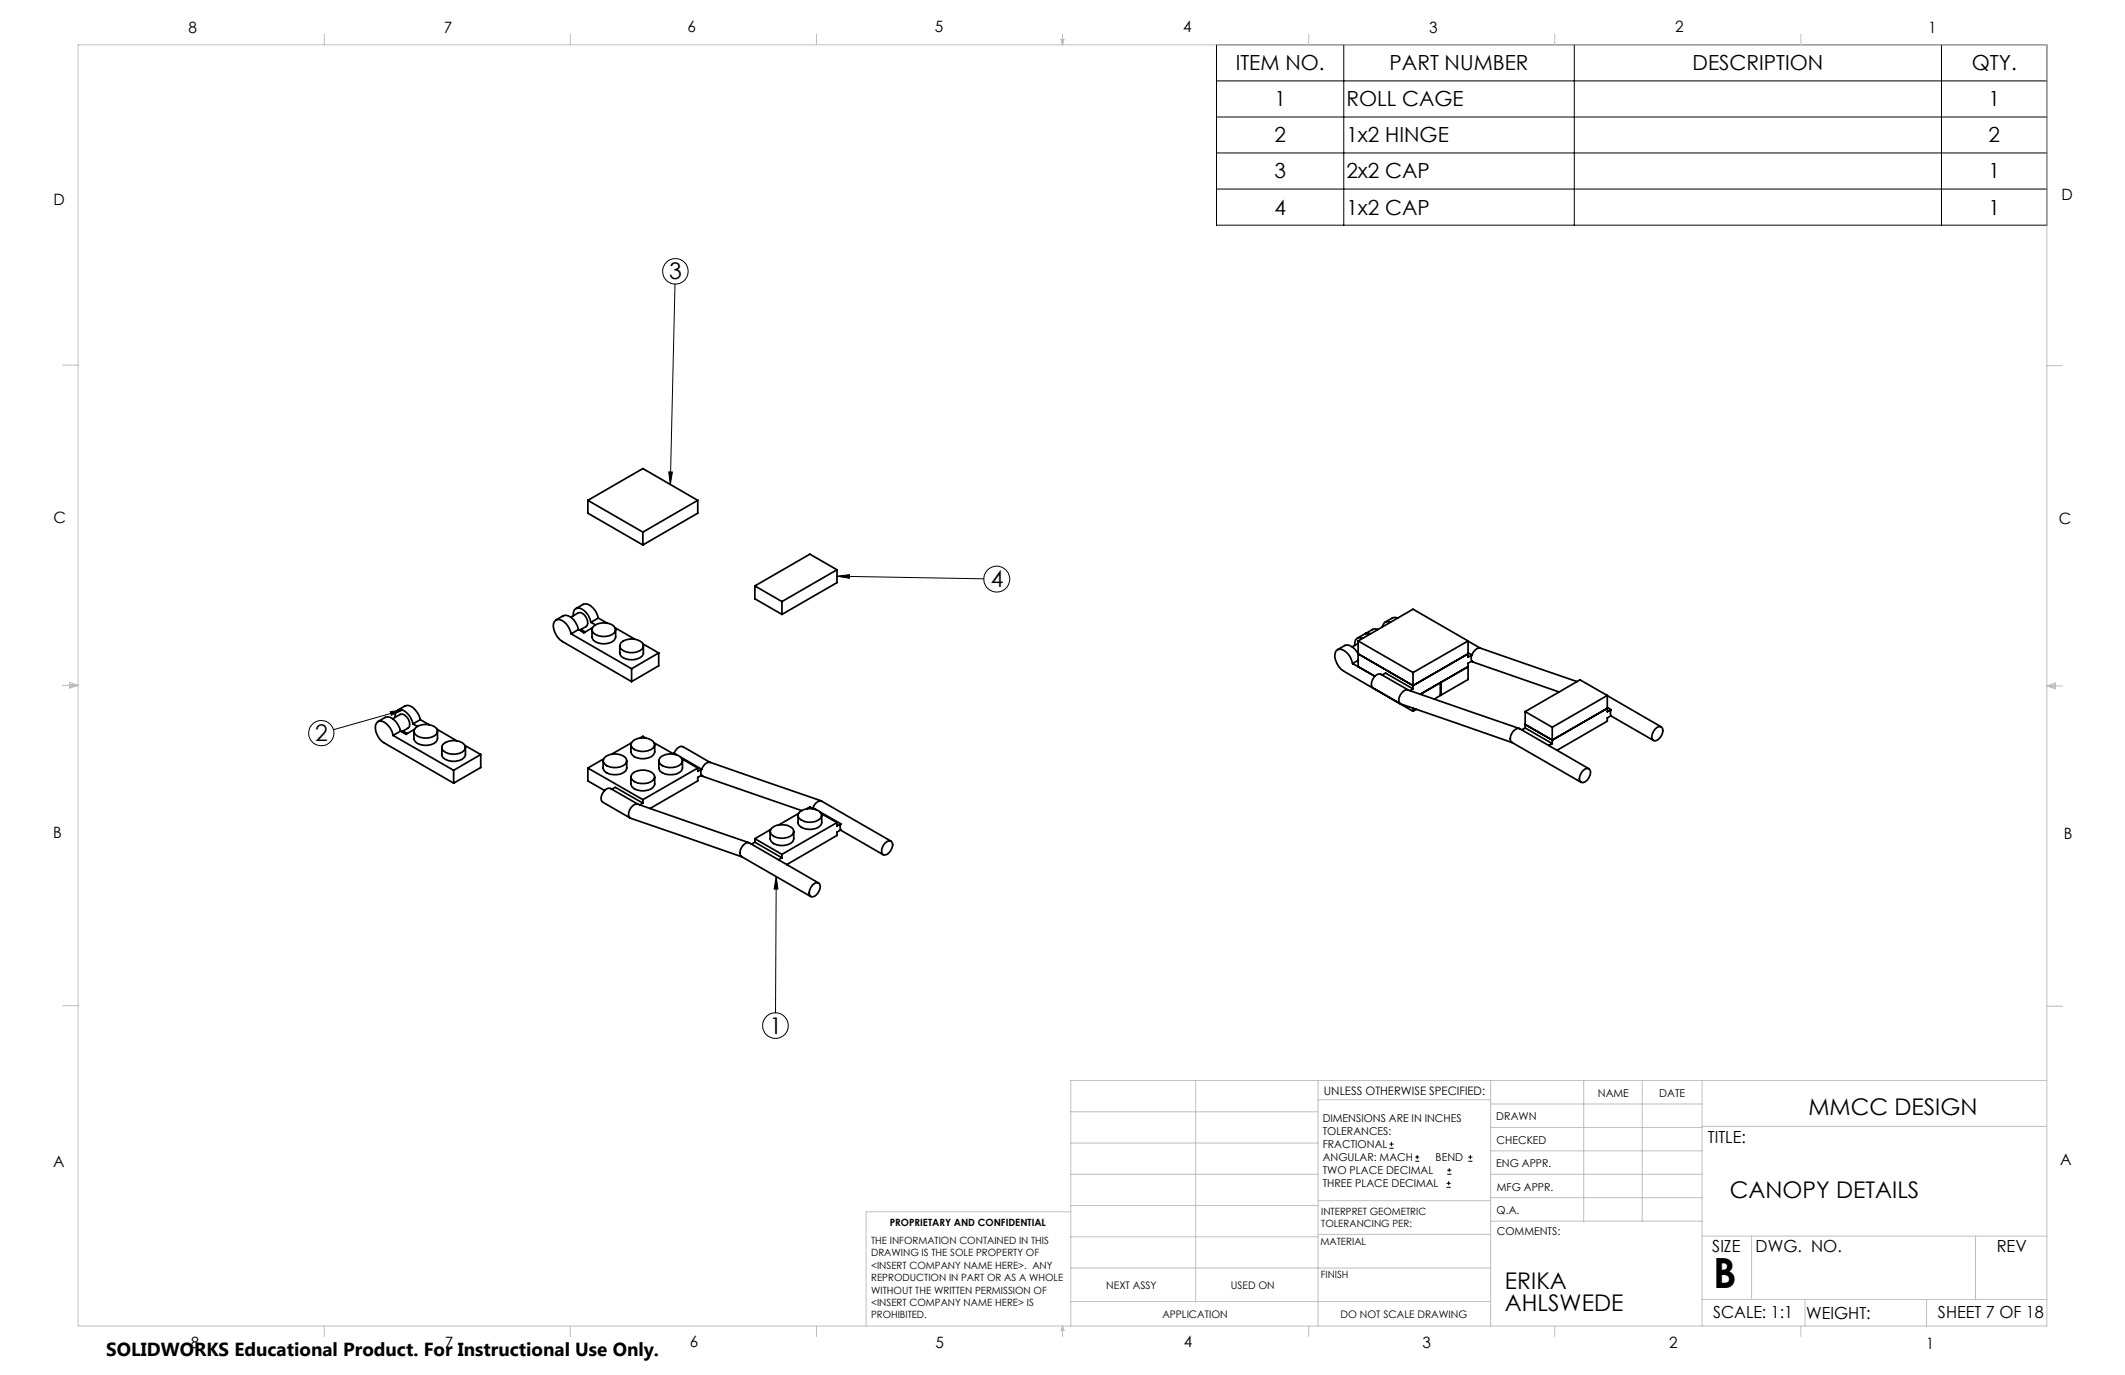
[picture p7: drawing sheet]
<svg xmlns="http://www.w3.org/2000/svg" width="432mm" height="279mm" viewBox="0 0 432 279" stroke-linecap="round" stroke-linejoin="round" font-family="sans-serif">
<g fill="none" stroke="#000" stroke-width=".2">
<path d="M247.2 9.1h168.7v36.7h-168.7zM247.2 16.4h168.7M273.1 9.1v36.7M319.9 9.1v36.7M394.5 9.1v36.7M247.2 23.8h168.7M247.2 31.1h168.7M247.2 38.4h168.7M137.2 57.7l-1 40.8M135.9 95.9h.7l-.4 2.6zM170.1 117.1l29.8 .5M170.1 117.1l2.5-.3v.7z"/>
<path d="M79.3 144.6l2.5-.3-2.3 1zM81.8 144.3l-14 4M157.7 178.1l-.1 27.7M157.7 178.1l.4 2.6h-.8zM282.3 233.3h.9M282.3 232.5h.9M282.8 232.1v.8M287.6 236h.8M287.6 235.1h.8M288 234.7v.8M294.1 238.6h.8M294.1 237.8h.8"/>
<path d="M294.5 237.4v.8M298.3 236h.9M298.3 235.1h.9M298.8 234.7v.8M293.9 241.3h.9M293.9 240.5h.9M294.4 240v.8"/>
<circle cx="137.2" cy="55.1" r="2.58"/>
<circle cx="202.5" cy="117.7" r="2.63"/>
<circle cx="65.3" cy="149" r="2.56"/>
<circle cx="157.6" cy="208.4" r="2.6"/>
</g>
<g fill="none" stroke="#c0c0c0" stroke-width=".2">
<path d="M15.9 9.1h400v260.4h-400zM65.9 6.9v2.2M115.9 6.9v2.2M165.9 6.9v2.2M215.6 8h.6l-.3 1.1zM215.7 8l.2 1.1M215.9 6.9v2.2M216 8l-.1 1.1M265.9 6.9v2.2M315.9 6.9v2.2M365.9 6.9v2.2M12.7 74.2h3.2"/>
<path d="M415.9 74.3h3.2M12.7 139.3h3.2M14.2 139.1l1.7 .2M14.2 138.7l1.7 .6-1.7 .5zM15.9 139.3l-1.7 .3M415.9 139.4h3.2M415.9 139.4l1.8-.6v1.2zM415.9 139.4l1.8 .3M417.7 139.2l-1.8 .2M12.7 204.4h3.2M243 219.6v44.9M267.8 219.6v49.9"/>
<path d="M302.9 219.6v49.9M321.8 219.6v28.5M333.7 219.6v28.5M345.9 219.6v49.9M415.9 204.5h3.2M415.9 219.6h-198.3v49.9M217.6 238.6h50.2M217.6 232.3h50.2M217.6 225.9h50.2M267.8 223.5h35.1M302.9 233.9h43M302.9 229.1h43"/>
<path d="M302.9 224.3h43M302.9 238.6h43M345.9 228.9h70M217.6 257.7h85.3M217.6 251.3h50.2M217.6 245h50.2M217.6 246.2h-41.6v23.3M267.8 250.8h35.1M267.8 244h35.1M302.9 248.1h43M302.9 243.4h43M345.9 251.2h70"/>
<path d="M355.9 251.2v12.9M401.4 251.2v12.9M65.9 269.5v2.1M115.9 269.5v2.1M165.9 269.5v2.1M215.9 269.5v2.1M215.9 269.5l.3 .8h-.6zM217.6 264.5h85.3M265.9 269.5v2.1M315.9 269.5v2.1M345.9 264.1h70M365.9 269.5v2.1"/>
<path d="M366.8 264.1v5.4M391.5 264.1v5.4"/>
</g>
<path d="M135.9 95.9h.7l-.4 2.6zM170.1 117.1l2.5-.3v.7zM157.7 178.1l.4 2.6h-.8zM79.3 144.6l2.5-.3-2.3 1z" fill="#000"/>
<g fill="none" stroke="#000" stroke-width=".35">
<path d="M119.5 101.7v2.6l11.1 6.4M119.5 101.7l11.1 6.4M119.5 101.7l11.1-6.5 11.2 6.5M130.6 108.1v2.6M141.8 101.7v2.6l-11.2 6.4M141.8 101.7l-11.2 6.4M153.4 119.1l5.5 3.1M153.4 119.1v2.6l5.5 3.1M170.1 115.8l-11.2 6.4M170.1 115.8l-5.5-3.2-11.2 6.5M170.1 115.8v2.6l-11.2 6.4M113 126l1.4-.9a2.13 2.13 0 0 1 2.6 1.4l.5 1.4"/>
<path d="M116 125.4l1.5-.9a1.89 1.89 0 0 1 1.8 2.5l-1.5 1.1M116.1 128.8a3.5 3.5 0 0 0-2.6-2.9 1.16 1.16 0 0 0-1.1 1.5 4.3 4.3 0 0 0 1.9 3l14 8.1M116.1 128.8l12.2 7.1M116.5 125.1a1.21 1.21 0 0 1 .5-1.4 1.21 1.21 0 0 1 1.6 .3 4 4 0 0 1 1.5 2.5M117 123.7l1.5-.9a1.67 1.67 0 0 1 2.1 .8l.4 .6 .6 1.4M117.5 127.9l-1.4 .9M118.1 127.9l.8 .5M120.1 126.5l.9 .5M120.3 128v1.4a2.23 2.23 0 0 0 2.7 1.4 1.99 1.99 0 0 0 2.1-1.4v-1.4M120.4 127.6l-1.8 1-1.1-.7M120.5 127.3a3.4 3.4 0 0 1 4.3 0 1 1 0 0 1-.4 1.6 3.5 3.5 0 0 1-3.9-.3l-.2-.4v-.5zM121.6 125.6l-1.5 .9"/>
<path d="M121.6 125.6l1.8 1M125 127.6l4 2.3M125.9 131.2v1.5a1.42 1.42 0 0 0 1.3 1.2 2.93 2.93 0 0 0 3.5-1v-1.7M126.2 130.6a3.4 3.4 0 0 1 4.3 0 1.03 1.03 0 0 1-.5 1.6 3.5 3.5 0 0 1-3.8-.3l-.2-.5v-.4zM128.3 135.9v2.6M130.6 130.8l3.2 1.9M133.8 132.7v2.6l-5.5 3.2M133.8 132.7l-5.5 3.2M158.9 122.2v2.6M271.8 132l1.5-.8a2.16 2.16 0 0 1 2.5 1.4l.2 .3M274.8 134.8a3.5 3.5 0 0 0-2.5-2.9 1.16 1.16 0 0 0-1.1 1.5 4.3 4.3 0 0 0 1.8 3l14.1 8.1M274.8 134.8l4.6 2.6"/>
<path d="M276 130.7l-1.2 .7M276 134.2l-1.2 .6M276 132.9l11.1 6.4 11.2-6.4M276 130.2v5.3M276 130.2l11.1 6.5M276 130.2l11.1-6.4 11.2 6.4M276.9 129.7a1.13 1.13 0 0 0-1.4 .2 1.13 1.13 0 0 0-.2 1.3M278.3 128.9l-.5-.2-.5 .1-1.5 .9M278.5 128.8a1.08 1.08 0 0 0-1.1 0M279 139.8a1.39 1.39 0 0 1 0-1.8 1.41 1.41 0 0 1 1.6-1l5.5 3.2M280 127.9l-.6-.1-.5 .1-1.5 .9M280.8 137.2l.8-.4 5.5 3.2"/>
<path d="M282.5 126.4a1.06 1.06 0 0 0-1.6 1M284 125.6l-.6-.2-.4 .2-1.6 .8M287.1 136.7v3.3M287.1 140l-.6 .3M292.7 138.7v2.6l-1.3 .8M298.3 130.3l2.5 1.4M298.3 130.2v3.3l.8-.4M298.3 132.6l.8 .5M298.3 130.2l-11.2 6.5M299 134.4l.3 .1M299.1 134.3l.2 .2 17.5 6.1M299.1 133.1a1.9 1.9 0 0 1 1.7-1.4l19.7 6.8"/>
<path d="M299.1 133.1l-.2 .5 .2 .7M299.1 134.3l-.8 .5v3.3l-5.5 3.2M76.8 146.6l1.5-.8a2.13 2.13 0 0 1 2.5 1.4l.6 1.4M79.8 146.1l1.5-.9a1.91 1.91 0 0 1 2 2l-.1 .5-.3 .3-1.3 .7M79.9 149.4a3.5 3.5 0 0 0-2.6-2.9 1.16 1.16 0 0 0-1 1.5 4 4 0 0 0 1.8 3l14.1 8.1M79.9 149.4l12.3 7.1M80.3 145.8a1.21 1.21 0 0 1 .5-1.5 1.21 1.21 0 0 1 1.6 .3 4.2 4.2 0 0 1 1.5 2.5M80.8 144.3l1.5-.9a1.67 1.67 0 0 1 2.1 .9l.8 1.2 .2 .7M81.4 148.6l-1.5 .8M81.9 148.5l.9 .5M83.9 147.1l.9 .5M84.1 148.6v1.5a1.54 1.54 0 0 0 1.3 1.2 3.5 3.5 0 0 0 3.3-.6l.2-.6v-1.5"/>
<path d="M84.2 148.2l-1.7 1-1.1-.6M84.4 148a3.4 3.4 0 0 1 4.3 0 1.03 1.03 0 0 1-.5 1.6 3.5 3.5 0 0 1-3.8-.4l-.3-.4v-.4zM85.4 146.2l-1.5 .9M85.4 146.2l1.8 1M88.8 148.2l4 2.3M89.8 151.9v1.4a2.23 2.23 0 0 0 2.7 1.4 1.99 1.99 0 0 0 2.1-1.4v-1.4M90 151.2a3.4 3.4 0 0 1 4.3 0 1 1 0 0 1-.4 1.7 3.5 3.5 0 0 1-3.9-.4l-.2-.4v-.4zM92.2 156.5v2.6M94.5 151.5l3.2 1.8M97.7 153.3l-5.5 3.2M97.7 153.3v2.7l-5.5 3.1M119.5 156.1l11.1 6.4"/>
<path d="M119.5 156.1v2.6l3.3 1.9M122.6 154.6v1.5a2.27 2.27 0 0 0 2.7 1.3 2.01 2.01 0 0 0 2.1-1.3v-1.5M122.7 154.2l-3.2 1.9M122.8 154a3.4 3.4 0 0 1 4.3 0 1.03 1.03 0 0 1-.5 1.6 3.5 3.5 0 0 1-3.8-.4l-.2-.4v-.4zM128.2 157.9v1.4a1.53 1.53 0 0 0 1.3 1.2 2.92 2.92 0 0 0 3.5-1v-1.6M128.2 151.3v1.5a1.53 1.53 0 0 0 1.3 1.2 2.92 2.92 0 0 0 3.5-1v-1.7M128.3 151l-4 2.2M128.5 157.2a3.4 3.4 0 0 1 4.3 0 .96 .96 0 0 1-.5 1.6 3.5 3.5 0 0 1-3.8-.3l-.3-.4v-.5zM128.5 150.7a3.4 3.4 0 0 1 4.3 0 .96 .96 0 0 1-.5 1.6 3.5 3.5 0 0 1-3.8-.4l-.3-.3v-.5zM130 150l.6-.4 .7 .4M132.9 151l4 2.2M133.9 154.6v1.5a1.42 1.42 0 0 0 1.3 1.2 2.87 2.87 0 0 0 3.4-1l.1-1.7"/>
<path d="M134.1 154a3.4 3.4 0 0 1 4.3 0 1 1 0 0 1-.4 1.6 3.5 3.5 0 0 1-3.9-.4l-.2-.4v-.4zM137 153.1a1.73 1.73 0 0 1 1.8-1.4l5.5 3.2M137 153.1l-.2 .1M137 153.1l.5 .3M138.3 153.8l4.3 2.5M138.6 154.2l3.2 1.9M141.8 156.1l-11.2 6.4M141.8 156.1v.6l.8-.4M142.5 157.6l.3 .1M142.6 157.5l.2 .3 20.1 6.9M142.6 156.3a1.89 1.89 0 0 1 1.7-1.4l22.6 7.8M142.6 156.3l-.2 .5 .2 .7"/>
<path d="M142.6 157.5l-.8 .5v.7l-9.7 5.6M287.1 143.9v.6M287.8 144.1l-.7 .4M288.6 141.1l9.7-5.6-5.5 3.1v2.7M292.7 141.2l.1 .1M308.7 148l-22.6-7.8a1.77 1.77 0 0 0-1.8 1.5 .96 .96 0 0 0 .4 1.4l22.5 7.8M309.9 144.6l5.5 3.2M309.9 144.6v3.3M309.9 147.9l-.7 .4M309.9 147.9l5.5 3.2M315.4 147.8v3.3M315.4 151.1l-.7 .4"/>
<path d="M321.6 156.6l.5-.3 .8-.1a1.89 1.89 0 0 1-1.3 2.8h-.3a1.34 1.34 0 0 1 0-1.9zM322.9 156.2l-14.1-8.1a1.67 1.67 0 0 0-1.8 1.5v1l.2 .2 14.1 8.2M326.6 141.4l11 6.3M326.6 141.3l-11.2 6.5M326.6 141.3l-5.5-3.2-11.2 6.5M326.6 143.9l-11.2 6.5-5.5-3.2M326.6 141.3v3.3l.8-.4M326.6 143.8l.8 .4M327.3 145.5l8.7 5M327.4 144.2l-.2 .5 .2 .7-.8 .5v.6l-10.2 6M336.3 148.1l.5-.3 .8-.1a1.89 1.89 0 0 1-.8 2.7l-.5 .2-.3-.1a1.32 1.32 0 0 1 0-1.9zM124.3 160.4l.7-.4 5.6 3.2"/>
<path d="M129.6 163.4a1.89 1.89 0 0 0-1.6 2.8l22.7 7.9M129.6 163.4l22.6 7.8M129.6 163.4l-5.5-3.2a1.01 1.01 0 0 0-1.3 .5 1.77 1.77 0 0 0-.4 2.3l5.7 3.2M130.6 162.5v.7M130.6 163.2l-.6 .3M153.4 170.4v.7M153.4 171.1l-.7 .4M153.4 171.1l5.5 3.2M153.4 170.4l5.5 3.2M156.5 168.9v1.5a1.54 1.54 0 0 0 1.3 1.3 3.5 3.5 0 0 0 3.2-.6l.3-.7v-1.5M156.6 168.6l-3.2 1.8M156.8 168.3a3.5 3.5 0 0 1 4.2 0 1.03 1.03 0 0 1-.4 1.6 3.5 3.5 0 0 1-3.8-.3l-.3-.4v-.5z"/>
<path d="M158.9 173.6v.7M158.9 174.3l-.7 .4M162.2 165.7v1.4a2.23 2.23 0 0 0 2.7 1.4 1.99 1.99 0 0 0 2.1-1.4v-1.4M162.2 165.3l-4 2.3M162.4 165.1a3.4 3.4 0 0 1 4.3 0 .96 .96 0 0 1-.4 1.6 3.4 3.4 0 0 1-3.9-.4l-.2-.4v-.4zM163.9 164.4l.7-.4 .6 .4M165.1 179.8l.5-.3 .4-.1h.3a1.32 1.32 0 0 1 0 1.9 1.36 1.36 0 0 1-1.6 .9 1.63 1.63 0 0 1 .4-2.4zM165.8 164.5l-.5-.3-.2 .1a1.77 1.77 0 0 1 1.9-1.5l14 8.1M166.3 179.4l-14-8.1a1.67 1.67 0 0 0-1.9 1.5v1l.3 .3 14 8.1M166.6 165l4.3 2.4M166.9 165.3l3.2 1.8M170.1 167.1v.8l.8-.5"/>
<path d="M170.1 167.1l-11.2 6.5M170.8 168.7l8.7 5M170.9 167.4l-.2 .5 .2 .7-.8 .5v.7l-10.2 5.9M179.8 171.3l.5-.3 .4-.1h.3a1.34 1.34 0 0 1 0 1.9 1.36 1.36 0 0 1-1.5 .9 1.62 1.62 0 0 1 .3-2.4z"/>
</g>
<text font-size="8.5" x="348.1" y="261.8">B</text>
<g font-size="4.7">
<text x="136" y="56.8">3</text>
<text x="201.3" y="119.3">4</text>
<text x="64.1" y="150.6">2</text>
<text x="156.3" y="210.1">1</text>
<text x="367.5" y="226.5">MMCC DESIGN</text>
<text x="351.5" y="243.5">CANOPY DETAILS</text>
<text x="305.8" y="261.9">ERIKA</text>
<text x="305.8" y="266.4">AHLSWEDE</text>
</g>
<g font-size="4.2">
<text x="251.1" y="14.3">ITEM NO.</text>
<text x="282.4" y="14.3">PART NUMBER</text>
<text x="343.9" y="14.3">DESCRIPTION</text>
<text x="400.7" y="14.3">QTY.</text>
<text x="259" y="21.6">1</text>
<text x="273.6" y="21.6">ROLL CAGE</text>
<text x="404.1" y="21.6">1</text>
<text x="259" y="28.9">2</text>
<text x="273.6" y="28.9">1x2 HINGE</text>
<text x="404.1" y="28.9">2</text>
<text x="259" y="36.3">3</text>
<text x="273.6" y="36.3">2x2 CAP</text>
<text x="404.1" y="36.3">1</text>
<text x="259" y="43.6">4</text>
<text x="273.6" y="43.6">1x2 CAP</text>
<text x="404.1" y="43.6">1</text>
</g>
<text font-size="3.8" x="21.6" y="275.5">SOLIDWORKS Educational Product. For Instructional Use Only.</text>
<g font-size="3.4">
<text x="347.1" y="232.3">TITLE:</text>
<text x="347.9" y="254.3">SIZE</text>
<text x="356.7" y="254.4">DWG. NO.</text>
<text x="405.7" y="254.5">REV</text>
<text x="348.1" y="267.9">SCALE: 1:1</text>
<text x="367" y="268">WEIGHT:</text>
<text x="393.8" y="267.9">SHEET 7 OF 18</text>
</g>
<g font-size="3.2">
<text x="38.3" y="6.7">8</text>
<text x="90.2" y="6.7">7</text>
<text x="139.7" y="6.5">6</text>
<text x="190" y="6.5">5</text>
<text x="240.4" y="6.5">4</text>
<text x="290.4" y="6.7">3</text>
<text x="340.4" y="6.5">2</text>
<text x="391.9" y="6.7">1</text>
<text x="10.9" y="41.6">D</text>
<text x="418.9" y="40.7">D</text>
<text x="10.9" y="106.3">C</text>
<text x="418.4" y="106.4">C</text>
<text x="10.8" y="170.2">B</text>
<text x="419.4" y="170.6">B</text>
<text x="10.8" y="237.2">A</text>
<text x="418.6" y="236.8">A</text>
<text x="38.8" y="273.8">8</text>
<text x="90.4" y="273.8">7</text>
<text x="140.2" y="273.8">6</text>
<text x="190.1" y="273.9">5</text>
<text x="240.5" y="273.8">4</text>
<text x="289" y="273.9">3</text>
<text x="339.1" y="273.8">2</text>
<text x="391.4" y="274.1">1</text>
</g>
<text font-size="2.4" x="269" y="222.4">UNLESS OTHERWISE SPECIFIED:</text>
<g font-size="2.2">
<text x="268.8" y="228">DIMENSIONS ARE IN INCHES</text>
<text x="304.1" y="227.7">DRAWN</text>
<text x="324.7" y="222.9">NAME</text>
<text x="337.2" y="222.9">DATE</text>
<text x="268.8" y="230.6">TOLERANCES:</text>
<text x="268.8" y="233.3">FRACTIONAL</text>
<text x="304.1" y="232.6">CHECKED</text>
<text x="268.8" y="236">ANGULAR: MACH</text>
<text x="268.8" y="238.6">TWO PLACE DECIMAL</text>
<text x="291.7" y="236">BEND</text>
<text x="304" y="237.2">ENG APPR.</text>
<text x="268.8" y="241.3">THREE PLACE DECIMAL</text>
<text x="304.2" y="241.9">MFG APPR.</text>
<text x="304.1" y="246.7">Q.A.</text>
<text x="304.1" y="250.9">COMMENTS:</text>
</g>
<g font-size="2.1">
<text x="224.8" y="262">NEXT ASSY</text>
<text x="250.1" y="261.9">USED ON</text>
<text x="236.2" y="267.8">APPLICATION</text>
<text x="272.4" y="267.8">DO NOT SCALE DRAWING</text>
</g>
<g font-size="2">
<text x="180.8" y="249.2">PROPRIETARY AND CONFIDENTIAL</text>
<text x="268.5" y="246.8">INTERPRET GEOMETRIC</text>
<text x="268.5" y="249.4">TOLERANCING PER:</text>
<text x="177" y="252.8">THE INFORMATION CONTAINED IN THIS</text>
<text x="177" y="255.3">DRAWING IS THE SOLE PROPERTY OF</text>
<text x="177" y="257.8">&lt;INSERT COMPANY NAME HERE&gt;. ANY</text>
<text x="268.3" y="252.9">MATERIAL</text>
<text x="177" y="260.3">REPRODUCTION IN PART OR AS A WHOLE</text>
<text x="177" y="262.9">WITHOUT THE WRITTEN PERMISSION OF</text>
<text x="268.4" y="259.7">FINISH</text>
<text x="177" y="265.4">&lt;INSERT COMPANY NAME HERE&gt; IS</text>
<text x="177" y="267.9">PROHIBITED.</text>
</g>
</svg>
